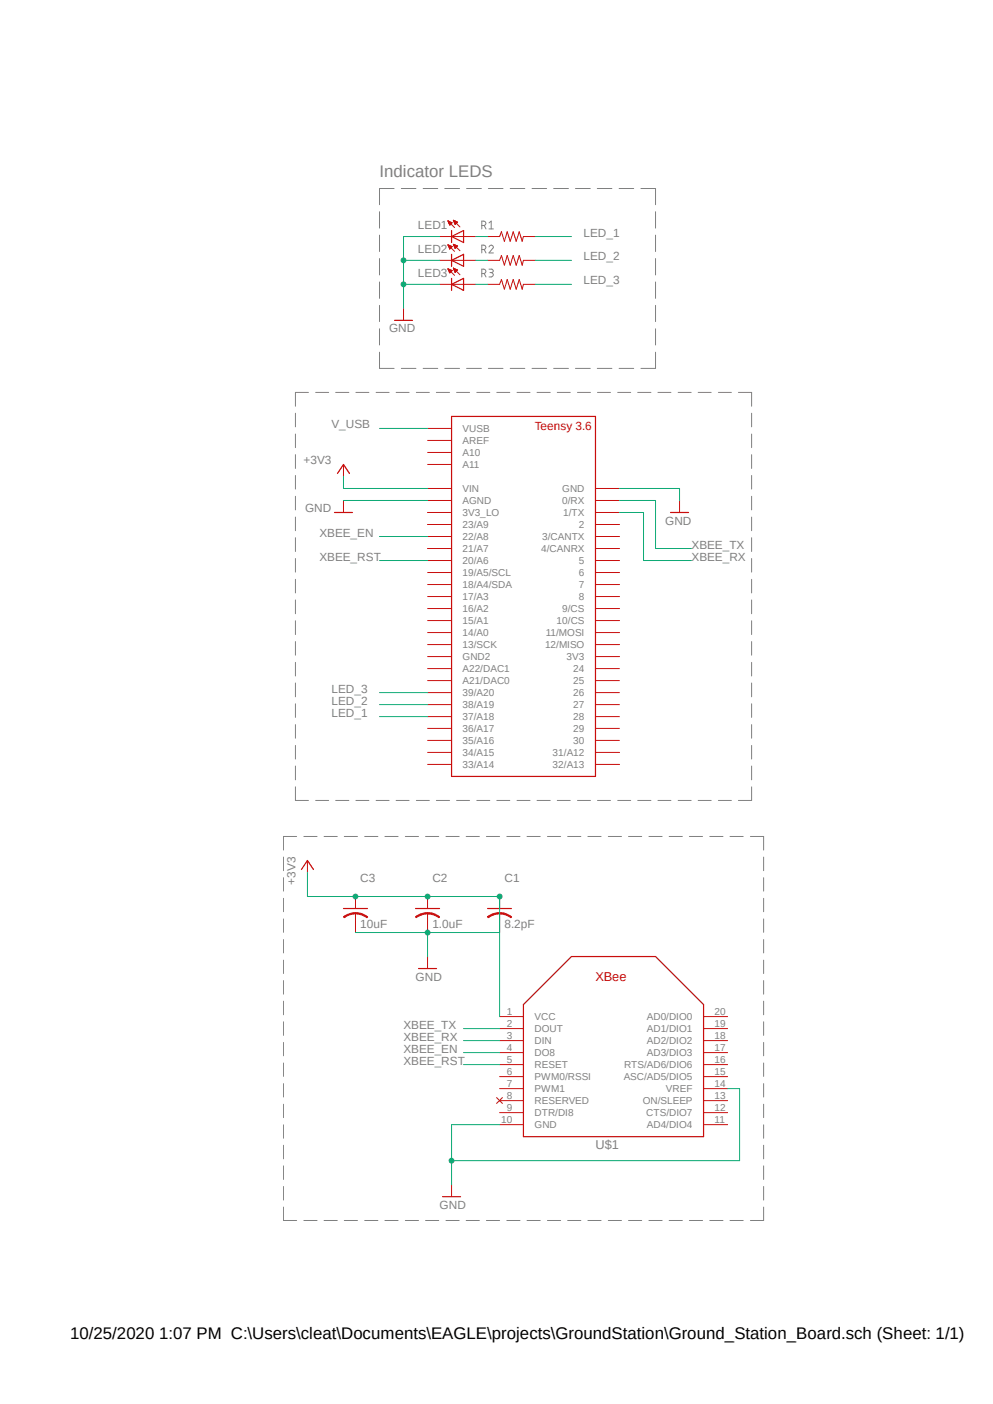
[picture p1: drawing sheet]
<svg xmlns="http://www.w3.org/2000/svg" width="210mm" height="297mm" viewBox="0 0 210 297" stroke-linecap="round" stroke-linejoin="round" font-family="sans-serif">
<path d="M59.9 33.7l101.7 224.7M161.6 33.7l-101.7 224.7" fill="none" stroke="#fff" stroke-width=".21"/>
<path d="M95.5 88.1h30.4v76.2h-30.4zM103.1 192.2h5.1M120.9 202.4h17.7l10.2 10.1v28h-38.1v-28z" fill="none" stroke="#c90d0c" stroke-width=".25"/>
<g fill="none" stroke="#c90d0c" stroke-width=".21">
<path d="M90.4 90.6h5.1M90.4 93.2h5.1M90.4 95.7h5.1M90.4 98.3h5.1M90.4 108.4h5.1M90.4 111h5.1M90.4 113.5h5.1M90.4 116h5.1M90.4 105.9h5.1M90.4 118.6h5.1M90.4 103.3h5.1M125.9 108.4h5.1"/>
<path d="M125.9 111h5.1M125.9 113.5h5.1M125.9 116h5.1M125.9 105.9h5.1M125.9 118.6h5.1M125.9 103.3h5.1M90.4 121.1h5.1M90.4 123.7h5.1M90.4 126.2h5.1M90.4 128.7h5.1M90.4 131.3h5.1M90.4 133.8h5.1"/>
<path d="M90.4 136.4h5.1M90.4 138.9h5.1M125.9 121.1h5.1M125.9 123.7h5.1M125.9 126.2h5.1M125.9 128.7h5.1M125.9 131.3h5.1M125.9 133.8h5.1M125.9 136.4h5.1M125.9 138.9h5.1M90.4 141.4h5.1M90.4 144h5.1"/>
<path d="M90.4 146.5h5.1M90.4 149.1h5.1M90.4 151.6h5.1M90.4 154.1h5.1M90.4 156.6h5.1M90.4 159.2h5.1M125.9 141.4h5.1M125.9 144h5.1M125.9 146.5h5.1M125.9 149.1h5.1M125.9 151.6h5.1M125.9 154.1h5.1"/>
<path d="M125.9 156.6h5.1M125.9 159.2h5.1M90.4 161.7h5.1M125.9 161.7h5.1M105.7 193.2v1.5M105.7 215.1h5M105.7 217.6h5M148.8 215.1h5.1M148.8 217.6h5.1M105 232.2l1.3 1.2M105.7 220.1h5M105.7 222.7h5"/>
<path d="M105.7 225.2h5M105.7 227.8h5M105.7 230.3h5M105.7 232.8h5M105.7 235.4h5M105.7 237.9h5M106.3 232.2l-1.3 1.2M148.8 220.1h5.1M148.8 222.7h5.1M148.8 225.2h5.1M148.8 227.8h5.1M148.8 230.3h5.1"/>
<path d="M148.8 232.8h5.1M148.8 235.4h5.1M148.8 237.9h5.1"/>
</g>
<path d="M105.7 193.1a3.4 3.4 0 0 1 2.5 .9l-.2 .1a3.9 3.9 0 0 0-2.3-.8z" fill-rule="evenodd" fill="#c90d0c"/>
<path d="M105.7 193.1a3.4 3.4 0 0 1 2.5 .9l-.2 .1a3.9 3.9 0 0 0-2.3-.8z" fill="none" stroke="#c90d0c" stroke-width=".21"/>
<path d="M103.1 193.9l.3-.1a4 4 0 0 1 2.3-.7v.2a4.1 4.1 0 0 0-2.4 .8z" fill-rule="evenodd" fill="#c90d0c"/>
<path d="M90.4 193.2v1.5M103.1 193.9l.3-.1a4 4 0 0 1 2.3-.7v.2a4.1 4.1 0 0 0-2.4 .8zM105.7 189.7v2.5M105.7 194.7v2.6" fill="none" stroke="#c90d0c" stroke-width=".21"/>
<path d="M87.9 192.2h5.1" fill="none" stroke="#c90d0c" stroke-width=".25"/>
<path d="M90.4 193.1a3.4 3.4 0 0 1 2.6 .9l-.2 .1a4.1 4.1 0 0 0-2.4-.8z" fill-rule="evenodd" fill="#c90d0c"/>
<path d="M90.4 193.1a3.4 3.4 0 0 1 2.6 .9l-.2 .1a4.1 4.1 0 0 0-2.4-.8z" fill="none" stroke="#c90d0c" stroke-width=".21"/>
<path d="M87.9 193.9a4 4 0 0 1 2.5-.8v.2a4.1 4.1 0 0 0-2.4 .8z" fill-rule="evenodd" fill="#c90d0c"/>
<path d="M75.2 193.2v1.5M87.9 193.9a4 4 0 0 1 2.5-.8v.2a4.1 4.1 0 0 0-2.4 .8zM90.4 189.7v2.5M90.4 194.7v2.6" fill="none" stroke="#c90d0c" stroke-width=".21"/>
<path d="M72.6 192.2h5.1" fill="none" stroke="#c90d0c" stroke-width=".25"/>
<path d="M75.2 193.1a3.6 3.6 0 0 1 2.6 .9l-.2 .1a4.1 4.1 0 0 0-2.4-.8z" fill-rule="evenodd" fill="#c90d0c"/>
<path d="M75.2 193.1a3.6 3.6 0 0 1 2.6 .9l-.2 .1a4.1 4.1 0 0 0-2.4-.8z" fill="none" stroke="#c90d0c" stroke-width=".21"/>
<path d="M72.6 193.9l.3-.1a4.2 4.2 0 0 1 2.3-.7v.2a3.9 3.9 0 0 0-2.4 .8z" fill-rule="evenodd" fill="#c90d0c"/>
<g fill="none" stroke="#c90d0c" stroke-width=".21">
<path d="M93 50h7.6M93 55.1h7.6M94.7 46.7l1.4 1.4M94.7 46.8h.2M94.7 46.7l.9 .4-.5 .5zM94.7 51.8l1.4 1.4M94.7 51.9h.2M94.7 51.8l.9 .4-.5 .5M94.7 51.8l.4 .9M94.7 56.9l1.4 1.4M94.7 56.9h.1M94.7 56.9l.9 .3-.5 .5z"/>
<path d="M94.8 46.9h.3M94.8 51.9h.3M94.8 57h.2M94.8 47h.5M94.8 52h.5M94.8 57.1h.4M94.9 47.1h.6M94.9 52.1h.6M94.9 57.2h.6M94.9 47.2h.6M94.9 52.2h.7M94.9 57.3h.7"/>
<path d="M95 47.2h.5M95 52.3h.5M95 57.4h.5M95 47.3h.4M95 52.4h.4M95 57.5h.3M95 57.4h.4M95 47.4h.3M95 52.5h.3M95 57.6h.2M95.1 47.5h.1M95.1 52.7h.1"/>
<path d="M95.1 52.6h.1M95.1 57.7h.1M95.1 47.6h.1M95.9 46.6l1.4 1.4M95.9 46.6l.9 .4M95.9 46.6l.4 .9 .5-.5M95.9 46.6h.1M95.9 51.7l1.4 1.3M95.9 51.7l.9 .3-.5 .5zM95.9 51.7h.1M95.9 56.7l1.4 1.4M95.9 56.7l.9 .4-.5 .5"/>
<path d="M95.9 56.7l.4 .9M95.9 46.7h.2M95.9 51.8h.2M95.9 56.9h.4M95.9 56.8h.2M96 46.8h.4M96 51.9h.5M96 51.9h.3M96 57h.5M96 46.9h.6M96 52h.7M96 57.1h.7"/>
<path d="M96.1 47.1h.6M96.1 47h.7M96.1 52.1h.6M96.1 57.2h.6M96.1 47.2h.5M96.1 52.2h.5M96.1 57.3h.5M96.1 47.2h.4M96.1 52.3h.4M96.1 57.4h.4M96.2 47.3h.2M96.2 52.4h.2"/>
<path d="M96.2 57.4h.2M96.2 47.4h.1M96.2 52.5h.1M96.2 57.5h.2M96.3 57.6v.1M103.1 50h2.6l.3-1 .7 2.1 .6-2.1 .6 2.1 .6-2.1 .7 2.1 .6-2.1 .6 2.1 .3-1.1h2.5M103.1 55.1h2.6l.3-1 .7 2 .6-2 .6 2 .6-2 .7 2 .6-2 .6 2 .3-1h2.5M85.3 65.2v2.6M93 60.2h7.6M103.1 60.2h2.6l.3-1.1 .7 2.1 .6-2.1 .6 2.1 .6-2.1 .7 2.1 .6-2.1 .6 2.1 .3-1h2.5M72.6 98.3v2.5M72.6 105.9v2.5"/>
<path d="M143.7 105.9v2.5M65 182v2.6M72.6 193.9l.3-.1a4.2 4.2 0 0 1 2.3-.7v.2a3.9 3.9 0 0 0-2.4 .8zM75.2 189.7v2.5M75.2 194.7v2.6M90.4 202.4v2.5M95.5 250.6v2.6"/>
</g>
<g fill="none" stroke="#c90d0c" stroke-width=".25">
<path d="M95.5 50l2.5-1.2v2.5zM95.5 48.8v2.5M95.5 53.8v2.5M95.5 58.9v2.5M95.5 55.1l2.5-1.3v2.5zM83.4 67.8h3.8M95.5 60.2l2.5-1.3v2.5zM70.7 108.4h3.8M71.4 100.2l1.2-1.9 1.3 1.9M141.8 108.4h3.8M63.8 183.9l1.2-1.9 1.3 1.9M88.5 204.9h3.8"/>
<path d="M93.6 253.2h3.8"/>
</g>
<path d="M105.7 237.9h-10.2v12.7M153.9 230.3h2.5v15.2h-60.9" fill="none" stroke="#0dab76" stroke-width=".21"/>
<circle cx="95.5" cy="245.5" r=".51" fill="#0dab76"/>
<g fill="none" stroke="#0dab76" stroke-width=".21">
<path d="M105.7 197.3h-15.3v5.1"/>
<circle cx="95.5" cy="245.5" r=".51"/>
</g>
<circle cx="90.4" cy="197.3" r=".51" fill="#0dab76"/>
<g fill="none" stroke="#0dab76" stroke-width=".21">
<path d="M85.3 55.1h7.7M93 60.2h-7.7v5M72.6 105.9h17.8M131 103.3h12.7v2.6M75.2 197.3h15.2"/>
<circle cx="90.4" cy="197.3" r=".51"/>
</g>
<circle cx="85.3" cy="60.2" r=".51" fill="#0dab76"/>
<g fill="none" stroke="#0dab76" stroke-width=".21">
<path d="M93 50h-7.7v10.2"/>
<circle cx="85.3" cy="60.2" r=".51"/>
</g>
<circle cx="85.3" cy="55.1" r=".51" fill="#0dab76"/>
<g fill="none" stroke="#0dab76" stroke-width=".21">
<path d="M65 184.6v5.1h40.7v25.4"/>
<circle cx="85.3" cy="55.1" r=".51"/>
</g>
<circle cx="90.4" cy="189.7" r=".51" fill="#0dab76"/>
<circle cx="90.4" cy="189.7" r=".51" fill="none" stroke="#0dab76" stroke-width=".21"/>
<circle cx="75.2" cy="189.7" r=".51" fill="#0dab76"/>
<circle cx="75.2" cy="189.7" r=".51" fill="none" stroke="#0dab76" stroke-width=".21"/>
<circle cx="105.7" cy="189.7" r=".51" fill="#0dab76"/>
<g fill="none" stroke="#0dab76" stroke-width=".21">
<path d="M100.6 50h2.5M100.6 55.1h2.5M113.2 50h7.7M113.2 55.1h7.7M100.6 60.2h2.5M113.2 60.2h7.7M80.3 90.6h10.1M72.6 100.8v2.5h17.8M80.3 118.6h10.1M80.3 113.5h10.1M131 105.9h7.6v10.1h7.7M131 108.4h5.1v10.2h10.2"/>
<path d="M80.3 151.6h10.1M80.3 149.1h10.1M80.3 146.5h10.1M98 217.6h7.7M98 220.1h7.7M98 222.7h7.7M98 225.2h7.7"/>
<circle cx="105.7" cy="189.7" r=".51"/>
</g>
<g fill="none" stroke="#808080" stroke-width=".21">
<path d="M83.4 39.9h-3.1v3.4M84.9 39.9h3.1M89.5 39.9h3.1M94.1 39.9h3.1M98.7 39.9h3.1M103.3 39.9h3.1M107.9 39.9h3.1M112.5 39.9h3.1M117.1 39.9h3.1M121.7 39.9h3.1M126.3 39.9h3.1M130.9 39.9h3.1"/>
<path d="M135.6 39.9h3v3.4M80.3 44.8v3.5M80.3 49.7v3.5M80.3 54.7v3.5M80.3 59.6v3.5M101.9 47.7h.4a.47 .47 0 0 0 .5-.5 .47 .47 0 0 0-.5-.4h-.4v1.6M101.9 52.8h.4a.47 .47 0 0 0 .5-.5 .47 .47 0 0 0-.5-.4h-.4v1.6M101.9 57.9h.4a.47 .47 0 0 0 .5-.5 .47 .47 0 0 0-.5-.5h-.4v1.7M102.4 47.7l.4 .7M102.4 52.8l.4 .7M102.4 57.9l.4 .7M103.4 52.2a.44 .44 0 0 1 .6-.3 .44 .44 0 0 1 .2 .7l-.8 .9h1"/>
<path d="M103.4 56.9h.6a.37 .37 0 0 1 .3 .3 .37 .37 0 0 1-.2 .4l-.5 .1M103.4 47.2l.5-.4v1.6M103.4 48.4h1M103.9 57.7a.47 .47 0 0 1 .5 .4 .47 .47 0 0 1-.5 .5h-.5M138.6 44.8v3.5M138.6 49.7v3.5M138.6 54.7v3.5M138.6 59.6v3.5M80.3 74.5v3.4h3.1M80.3 64.6v3.4M80.3 69.6v3.4M84.9 77.9h3.1"/>
<path d="M89.5 77.9h3.1M94.1 77.9h3.1M98.7 77.9h3.1M103.3 77.9h3.1M107.9 77.9h3.1M112.5 77.9h3.1M117.1 77.9h3.1M121.7 77.9h3.1M126.3 77.9h3.1M130.9 77.9h3.1M138.6 64.6v3.4M138.6 69.6v3.4"/>
<path d="M138.6 74.5v3.4h-3M62.5 87.4v2.9M62.5 91.8v2.9M62.5 96.2v2.9M65.2 83h-2.7v2.9M66.8 83h2.7M71 83h2.8M75.3 83h2.7M79.5 83h2.8M83.8 83h2.7M88.1 83h2.7M92.3 83h2.8"/>
<path d="M96.6 83h2.7M100.8 83h2.8M105.1 83h2.7M109.3 83h2.8M113.6 83h2.8M117.9 83h2.7M122.1 83h2.8M126.4 83h2.7M130.6 83h2.8M134.9 83h2.8M139.1 83h2.8M143.4 83h2.8"/>
<path d="M147.7 83h2.7M151.9 83h2.8M156.2 83h2.8v2.9M159 87.4v2.9M159 91.8v2.9M159 96.2v2.9M62.5 100.6v2.9M62.5 105v2.9M62.5 109.4v2.9M62.5 113.7v3M62.5 118.2v2.8M159 100.6v2.9"/>
<path d="M159 105v2.9M159 109.4v2.9M159 113.7v3M159 118.2v2.8M62.5 122.6v2.8M62.5 126.9v2.9M62.5 131.3v2.9M62.5 135.7v2.9M159 122.6v2.8M159 126.9v2.9M159 131.3v2.9M159 135.7v2.9"/>
<path d="M62.5 140.1v2.9M62.5 144.5v2.9M62.5 148.9v2.9M62.5 153.3v2.9M62.5 157.7v2.9M159 140.1v2.9M159 144.5v2.9M159 148.9v2.9M159 153.3v2.9M159 157.7v2.9M62.5 162.1v2.9M62.5 166.5v2.8h2.7"/>
<path d="M62.7 177h-2.8v2.8M64.3 177h2.8M66.8 169.3h2.7M68.5 177h2.8M71 169.3h2.8M72.8 177h2.8M75.3 169.3h2.7M77.1 177h2.8M79.5 169.3h2.8M81.4 177h2.8M83.8 169.3h2.7M85.7 177h2.8"/>
<path d="M88.1 169.3h2.7M90 177h2.8M92.3 169.3h2.8M94.3 177h2.8M96.6 169.3h2.7M98.6 177h2.8M100.8 169.3h2.8M102.9 177h2.8M105.1 169.3h2.7M107.2 177h2.8M109.3 169.3h2.8M111.5 177h2.8"/>
<path d="M113.6 169.3h2.8M115.8 177h2.8M117.9 169.3h2.7M120.1 177h2.8M122.1 169.3h2.8M124.3 177h2.8M126.4 169.3h2.7M128.7 177h2.7M130.6 169.3h2.8M132.9 177h2.8M134.9 169.3h2.8M137.2 177h2.8"/>
<path d="M139.1 169.3h2.8M141.5 177h2.8M143.4 169.3h2.8M145.8 177h2.8M147.7 169.3h2.7M150.1 177h2.8M151.9 169.3h2.8M154.4 177h2.8M158.7 177h2.8v2.8M159 166.5v2.8h-2.8M159 162.1v2.9M59.9 181.3v2.9"/>
<path d="M59.9 185.7v2.8M59.9 190v2.9M59.9 194.4v2.8M59.9 198.8v2.8M161.5 181.3v2.9M161.5 185.7v2.8M161.5 190v2.9M161.5 194.4v2.8M161.5 198.8v2.8M59.9 203.1v2.9M59.9 207.4v2.9M59.9 211.8v2.9"/>
<path d="M59.9 216.2v2.8M161.5 203.1v2.9M161.5 207.4v2.9M161.5 211.8v2.9M161.5 216.2v2.8M59.9 220.5v2.9M59.9 224.9v2.8M59.9 229.2v2.9M59.9 233.6v2.8M59.9 238v2.8M161.5 220.5v2.9M161.5 224.9v2.8"/>
<path d="M161.5 229.2v2.9M161.5 233.6v2.8M161.5 238v2.8M59.9 242.3v2.9M59.9 246.6v2.9M59.9 251v2.9M59.9 255.4v2.8h2.8M64.3 258.2h2.8M68.5 258.2h2.8M72.8 258.2h2.8M77.1 258.2h2.8M81.4 258.2h2.8"/>
<path d="M85.7 258.2h2.8M90 258.2h2.8M94.3 258.2h2.8M98.6 258.2h2.8M102.9 258.2h2.8M107.2 258.2h2.8M111.5 258.2h2.8M115.8 258.2h2.8M120.1 258.2h2.8M124.3 258.2h2.8M128.7 258.2h2.7M132.9 258.2h2.8"/>
<path d="M137.2 258.2h2.8M141.5 258.2h2.8M145.8 258.2h2.8M150.1 258.2h2.8M154.4 258.2h2.8M161.5 255.4v2.8h-2.8M161.5 242.3v2.9M161.5 246.6v2.9M161.5 251v2.9"/>
</g>
<text font-size="3.6" fill="#808080" x="80.3" y="37.3">Indicator LEDS</text>
<text font-size="3.6" x="14.8" y="283.3">10/25/2020 1:07 PM C:\Users\cleat\Documents\EAGLE\projects\GroundStation\Ground_Station_Board.sch (Sheet: 1/1)</text>
<text font-size="2.7" fill="#c90d0c" x="125.9" y="207.4">XBee</text>
<text font-size="2.7" fill="#808080" x="125.9" y="243">U$1</text>
<g font-size="2.5" fill="#808080">
<text x="88.4" y="48.5">LED1</text>
<text x="88.4" y="53.6">LED2</text>
<text x="123.4" y="50">LED_1</text>
<text x="88.4" y="58.6">LED3</text>
<text x="123.4" y="55.1">LED_2</text>
<text x="123.4" y="60.2">LED_3</text>
<text x="82.3" y="70.3">GND</text>
<text x="70.1" y="90.6">V_USB</text>
<text x="64.2" y="98.3">+3V3</text>
<text x="64.5" y="108.4">GND</text>
<text x="67.6" y="113.5">XBEE_EN</text>
<text x="140.7" y="111">GND</text>
<text x="67.6" y="118.6">XBEE_RST</text>
<text x="146.3" y="116">XBEE_TX</text>
<text x="146.3" y="118.6">XBEE_RX</text>
<text x="70.1" y="149.1">LED_2</text>
<text x="70.1" y="146.5">LED_3</text>
<text x="70.1" y="151.6">LED_1</text>
<text x="62.5" y="187.1" transform="rotate(-90 62.5 187.1)">+3V3</text>
<text x="76.2" y="186.5">C3</text>
<text x="91.4" y="186.5">C2</text>
<text x="106.7" y="186.5">C1</text>
<text x="76.2" y="196.4">10uF</text>
<text x="91.4" y="196.4">1.0uF</text>
<text x="106.7" y="196.4">8.2pF</text>
<text x="87.9" y="207.4">GND</text>
<text x="85.3" y="217.6">XBEE_TX</text>
<text x="85.3" y="220.1">XBEE_RX</text>
<text x="85.3" y="222.7">XBEE_EN</text>
<text x="85.3" y="225.2">XBEE_RST</text>
<text x="93" y="255.7">GND</text>
</g>
<text font-size="2.5" fill="#c90d0c" x="113.1" y="90.9">Teensy 3.6</text>
<g font-size="2.1" fill="#808080">
<text x="97.8" y="91.4">VUSB</text>
<text x="97.8" y="93.9">AREF</text>
<text x="97.8" y="96.5">A10</text>
<text x="97.8" y="99">A11</text>
<text x="97.8" y="104.1">VIN</text>
<text x="97.8" y="106.6">AGND</text>
<text x="118.9" y="106.6">0/RX</text>
<text x="118.9" y="104.1">GND</text>
<text x="97.8" y="109.2">3V3_LO</text>
<text x="97.8" y="111.7">23/A9</text>
<text x="119.1" y="109.2">1/TX</text>
<text x="122.4" y="111.7">2</text>
<text x="97.8" y="114.3">22/A8</text>
<text x="97.8" y="116.8">21/A7</text>
<text x="97.8" y="119.3">20/A6</text>
<text x="114.5" y="116.8">4/CANRX</text>
<text x="114.7" y="114.3">3/CANTX</text>
<text x="122.4" y="119.3">5</text>
<text x="97.8" y="121.9">19/A5/SCL</text>
<text x="97.8" y="124.4">18/A4/SDA</text>
<text x="122.4" y="121.9">6</text>
<text x="122.4" y="124.4">7</text>
<text x="97.8" y="127">17/A3</text>
<text x="97.8" y="129.5">16/A2</text>
<text x="118.9" y="129.5">9/CS</text>
<text x="122.4" y="127">8</text>
<text x="97.8" y="132">15/A1</text>
<text x="97.8" y="134.6">14/A0</text>
<text x="97.8" y="137.1">13/SCK</text>
<text x="115.3" y="137.1">12/MISO</text>
<text x="115.4" y="134.6">11/MOSI</text>
<text x="117.7" y="132">10/CS</text>
<text x="97.8" y="139.7">GND2</text>
<text x="97.8" y="142.2">A22/DAC1</text>
<text x="119.8" y="139.7">3V3</text>
<text x="121.2" y="142.2">24</text>
<text x="97.8" y="144.7">A21/DAC0</text>
<text x="97.8" y="147.3">39/A20</text>
<text x="97.8" y="149.8">38/A19</text>
<text x="121.2" y="144.7">25</text>
<text x="121.2" y="147.3">26</text>
<text x="121.2" y="149.8">27</text>
<text x="97.8" y="152.4">37/A18</text>
<text x="97.8" y="154.9">36/A17</text>
<text x="121.2" y="152.4">28</text>
<text x="121.2" y="154.9">29</text>
<text x="97.8" y="157.4">35/A16</text>
<text x="97.8" y="159.9">34/A15</text>
<text x="116.9" y="159.9">31/A12</text>
<text x="121.2" y="157.4">30</text>
<text x="97.8" y="162.5">33/A14</text>
<text x="116.9" y="162.5">32/A13</text>
<text x="107.2" y="214.7">1</text>
<text x="113.1" y="215.8">VCC</text>
<text x="136.8" y="215.8">AD0/DIO0</text>
<text x="151.1" y="214.7">20</text>
<text x="107.2" y="217.3">2</text>
<text x="107.2" y="219.8">3</text>
<text x="113.1" y="218.4">DOUT</text>
<text x="113.1" y="220.9">DIN</text>
<text x="136.8" y="220.9">AD2/DIO2</text>
<text x="136.8" y="218.4">AD1/DIO1</text>
<text x="151.1" y="219.8">18</text>
<text x="151.1" y="217.3">19</text>
<text x="107.2" y="222.3">4</text>
<text x="107.2" y="224.8">5</text>
<text x="107.2" y="227.4">6</text>
<text x="113.1" y="223.4">DO8</text>
<text x="113.1" y="226">RESET</text>
<text x="132" y="226">RTS/AD6/DIO6</text>
<text x="136.8" y="223.4">AD3/DIO3</text>
<text x="151.1" y="227.4">15</text>
<text x="151.1" y="224.8">16</text>
<text x="151.1" y="222.3">17</text>
<text x="107.2" y="229.9">7</text>
<text x="107.2" y="232.5">8</text>
<text x="113.1" y="228.5">PWM0/RSSI</text>
<text x="113.1" y="231.1">PWM1</text>
<text x="113.1" y="233.6">RESERVED</text>
<text x="131.9" y="228.5">ASC/AD5/DIO5</text>
<text x="135.9" y="233.6">ON/SLEEP</text>
<text x="140.8" y="231.1">VREF</text>
<text x="151.1" y="232.5">13</text>
<text x="151.1" y="229.9">14</text>
<text x="106" y="237.5">10</text>
<text x="107.2" y="235">9</text>
<text x="113.1" y="236.1">DTR/DI8</text>
<text x="113.1" y="238.7">GND</text>
<text x="136.7" y="236.1">CTS/DIO7</text>
<text x="136.8" y="238.7">AD4/DIO4</text>
<text x="151.1" y="237.5">11</text>
<text x="151.1" y="235">12</text>
</g>
</svg>
